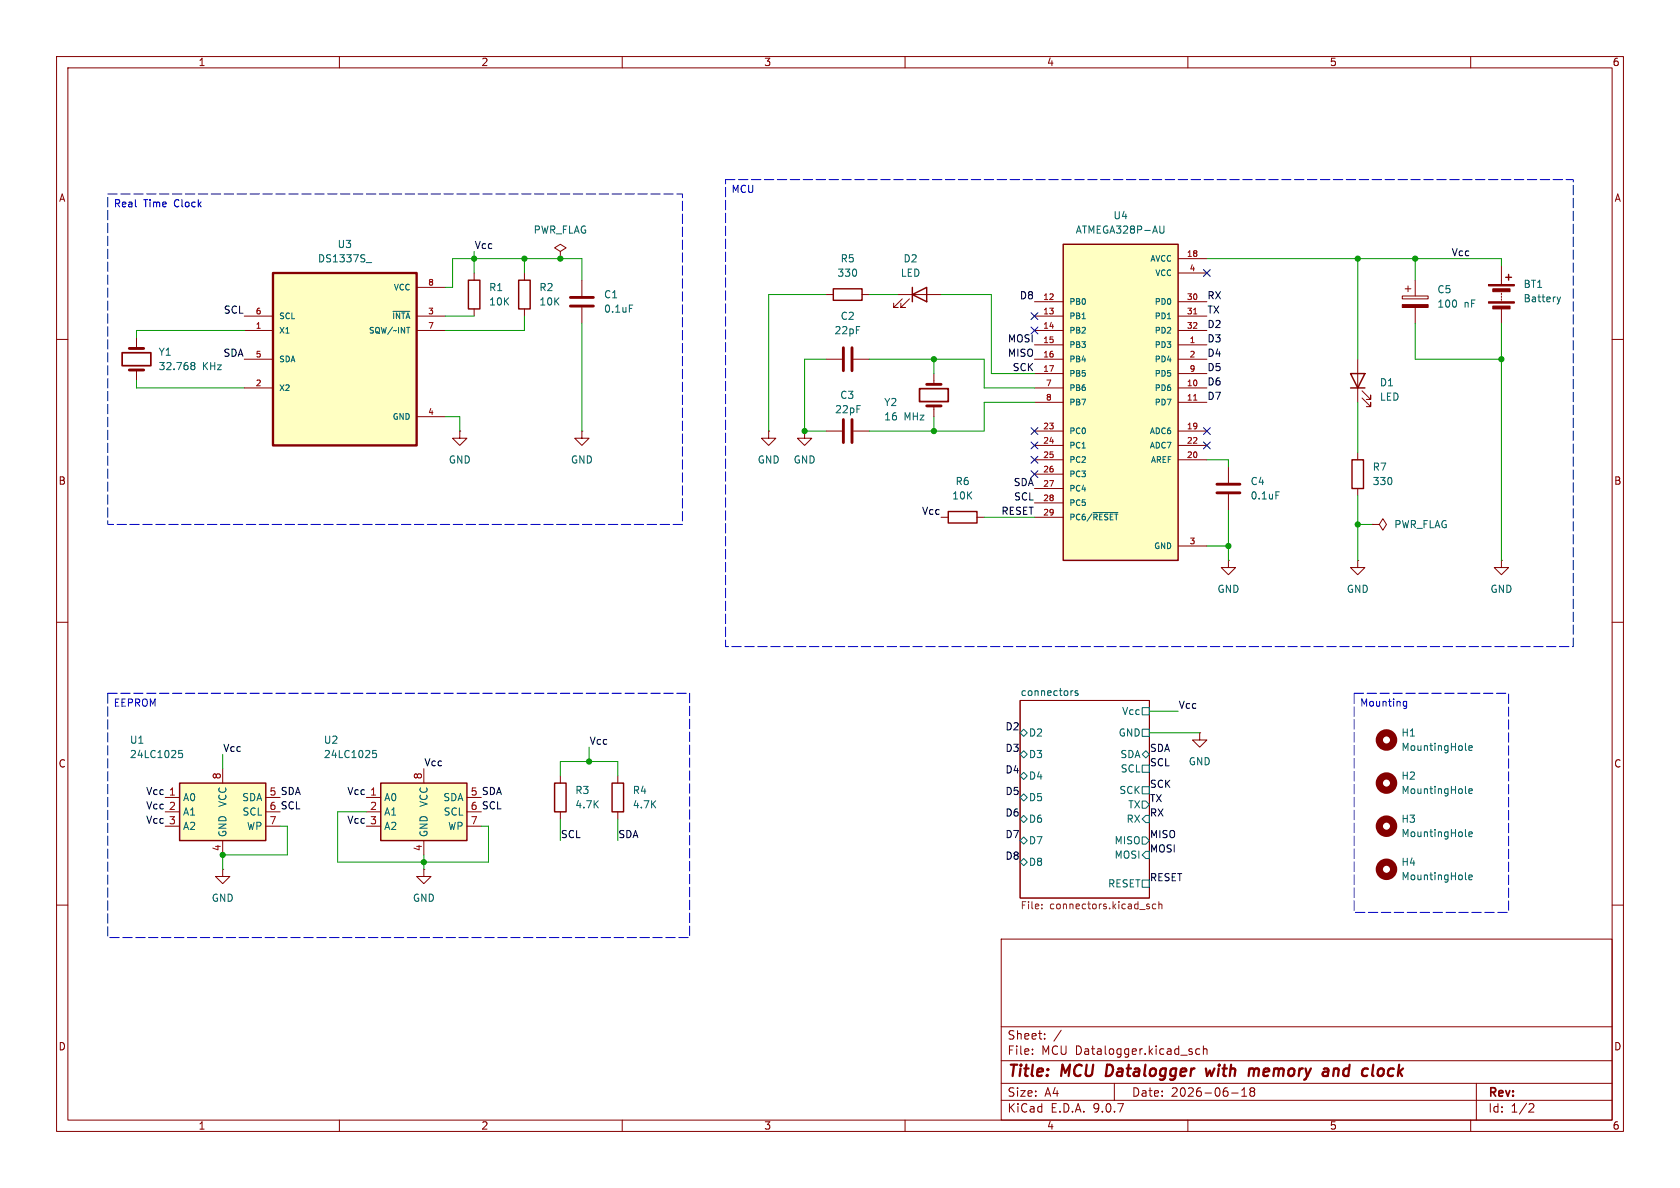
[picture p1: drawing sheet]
<svg xmlns="http://www.w3.org/2000/svg" width="297mm" height="210mm" viewBox="0 0 297 210" stroke-linecap="round" stroke-linejoin="round" font-family="sans-serif">
<g fill="none" stroke="#840000" stroke-width=".18">
<path d="M10 10h277v190h-277zM12 12h273v186h-273zM60 10v2M110 10v2M160 10v2M210 10v2M260 10v2M102.9 49.5v2.8M102.9 54.4v2.8M10 60h2M285 60h2M10 110h2"/>
<path d="M285 110h2M180.3 123.8h22.9v35h-22.9zM10 160h2M177 166h108v32h-108zM285 160h2M60 198v2M110 198v2M160 198v2M177 194.5h108M177 191.5h108M177 187.5h108M177 181.5h108"/>
<path d="M182.5 186.3v.1M182.5 185.5v.1M184.7 183.6v.1M184.7 182.8v.1M187.6 182.1l-1.3 2M197 191.5v3M210 198v2M212.1 185.5l-.4-.1-.3 .3v.4l.1 .2h.6M212.7 185.5l.3-.1 .3 .1 .1 .9M212.7 184.9v1.5M217.7 193.2h1.2M219.5 193.8h.9"/>
<path d="M219.5 192.7l.5-.4v1.5M221.2 192.9l-.2 .3v.5l.2 .1 .5-.1 .1-.2-.1-.4-.2-.2M221.2 192.9l-.2-.2 .2-.4 .5 .1 .1 .2-.3 .3M221.2 192.9h.3M260 198v2M261 191.5v6.5M270.5 195.1l.5 .1 .2 .3-1 1.1h1"/>
</g>
<path d="M195.7 188.2l-.2 2h.5M213.2 188.9l.2 1.3 .5-.9 .3 .9 .5-1.3M221.5 188.9l.2 .3M221.7 189.2l-.1 1M222.5 189a.5 .5 0 0 0-.8 .2M235.8 188.9l-.1 1.3M236.4 188.9l-.6 .2M244.3 188.9a.62 .62 0 0 0-.7 .4v.7l.3 .2h.3" fill="none" stroke="#840000" stroke-width=".4"/>
<g fill="none" stroke="#006464" stroke-width=".18">
<path d="M111.3 53.9h.6M180.3 137.2l.7-.7 .6 .7-.6 .6zM180.3 129.5l.7-.6 .6 .6-.6 .7zM180.3 133.4l.7-.7 .6 .7-.6 .6zM189.7 122.1l-.2 .1M190.5 122.2l-.3-.1-.1 .2v.2l.4 .1v.3h-.4M201.9 133.4l.7-.7 .6 .7-.6 .6zM201.9 125.1h1.3v1.3h-1.3zM201.9 128.9h1.3v1.3h-1.3zM201.9 135.3h1.3v1.2h-1.3zM201.9 139.1h1.3v1.2h-1.3zM259.1 132.5l.2 .2"/>
<path d="M259.7 132.2l.6-.1-.1-.2-.3-.1-.2 .2v.6h.5M259.7 139.9l.6-.2-.1-.2-.3-.1-.2 .2v.6h.5M180.3 141l.7-.7 .6 .7-.6 .6zM180.3 144.8l.7-.7 .6 .7-.6 .6zM180.3 148.6l.7-.6 .6 .6-.6 .6zM180.3 152.4l.7-.6 .6 .6-.6 .6zM201.9 141.6h.7l.6 .6-.6 .7h-.7zM201.9 148h.7l.6 .6-.6 .6h-.7zM201.9 155.6h1.3v1.2h-1.3zM202.6 144.1h.6v1.3h-.6l-.7-.6zM202.6 150.5h.6v1.3h-.6l-.7-.7zM259.1 147.7l.2 .2"/>
<path d="M259.1 155.3l.2 .2M259.1 140.1l.2 .2M259.7 147.5l.6-.1-.1-.3h-.3l-.2 .1v.6h.5M259.7 155.1l.6-.1-.1-.3h-.3l-.2 .2v.6h.5"/>
</g>
<path d="M184.2 159.9v.1M203.1 159.8l.1 .1M204.3 159.9l-.3-.1-.3 .3 .1 .5h.5M204.9 159.9l.2-.1 .3 .1v.8M204.9 159.4v1.3M184.2 160.5v.2M203.1 160.2l.1 .2-.1 .3" fill="none" stroke="#725600" stroke-width=".18"/>
<path d="M100.8 54.1h4.1M100.8 52.6h4.1" fill="none" stroke="#840000" stroke-width=".51"/>
<g fill="none" stroke="#840000" stroke-width="1.3">
<circle cx="245.1" cy="138.4" r="1.27"/>
<circle cx="245.1" cy="130.8" r="1.27"/>
<circle cx="245.1" cy="153.7" r="1.27"/>
<circle cx="245.1" cy="146" r="1.27"/>
</g>
<path d="M67.3 138.4h15.2v10.2h-15.2z" fill="#ffffc2"/>
<path d="M167.6 90.4h5.1v2.1h-5.1zM67.3 138.4h15.2v10.2h-15.2z" fill="none" stroke="#840000" stroke-width=".25"/>
<g fill="none" stroke="#840000" stroke-width=".18">
<path d="M24.1 59.7v1.9M24.1 65.4v1.9M165.1 66v1.9M165.1 71.8v1.9M166.4 91.4h1.2M172.7 91.4h1.3M217.2 82.6v2.7M217.2 87.4v2.8M74.9 135.9v2.5M64.8 141h2.5M64.8 143.5h2.5M64.8 146.1h2.5"/>
<path d="M74.9 148.6v2.5M82.5 141h2.6M82.5 143.5h2.6M82.5 146.1h2.6"/>
</g>
<path d="M33.9 64.6h.1M33.9 64.1h.3l.2 .1 .1 .2-.3 .2M34 64.6h.2M34 64.6l-.1 .1M34.2 64.6l.3 .3-.1 .3-.2 .1h-.3M225.6 86.9h.6M66.5 132.7h-.6l-.1 .6 .2-.2 .5 .1 .1 .2-.1 .4-.2 .1-.5-.1" fill="none" stroke="#006464" stroke-width=".18"/>
<path d="M22.9 61.6h2.5M22.9 65.4h2.5M163.8 71.8h2.6M163.8 67.9h2.6M215.1 87.1h4.1M215.1 85.6h4.1" fill="none" stroke="#840000" stroke-width=".51"/>
<path d="M21.6 62.4h5.1v2.2h-5.1zM162.6 68.7h5v2.3h-5z" fill="none" stroke="#840000" stroke-width=".3"/>
<path d="M48.3 48.3h25.4v30.4h-25.4z" fill="#ffffc2"/>
<path d="M48.3 48.3h25.4v30.4h-25.4z" fill="none" stroke="#840000" stroke-width=".41"/>
<g fill="none" stroke="#840000" stroke-width=".18">
<path d="M43.2 55.9h5.1M43.2 58.4h5.1M73.7 55.9h5M73.7 58.4h5M73.7 50.8h5M83.8 48.3v1.2M83.8 54.6v1.3M92.7 48.3v1.2M92.7 54.6v1.3M99.1 44.5l1-.7-1-.6-1.1 .6 1.1 .7v1.2M99.1 45.7h.1M43.2 63.5h5.1"/>
<path d="M43.2 68.6h5.1M73.7 73.7h5M81.3 76.2v1.3h1.2l-1.2 1.2-1.3-1.2h1.3M81.3 76.2h.1M102.9 76.2v1.3h1.2l-1.2 1.2-1.3-1.2h1.3M102.9 76.2h.1M217.2 99.1v1.2h1.2l-1.2 1.3-1.3-1.3h1.3M217.2 99.1h.1M240 99.1v1.2h1.3l-1.3 1.3-1.2-1.3h1.2M240 99.1h.1M240 80v1.3M240 86.4v1.2"/>
<path d="M242.6 92.7h1.2l.7-1 .6 1-.6 1-.7-1M242.6 92.7h.1M109.2 137.2v1.2M212.1 129.5v1.3h1.3l-1.3 1.3-1.3-1.3h1.3M212.1 129.5h.1M39.4 153.7v1.2h1.2l-1.2 1.3-1.3-1.3h1.3M39.4 153.7h.1M74.9 153.7v1.2h1.3l-1.3 1.3-1.2-1.3h1.2M74.9 153.7h.1M109.2 143.5v1.3"/>
</g>
<path d="M64.7 46.4h1M69.5 55h2.9M71.9 57.9h.5" fill="none" stroke="#006464" stroke-width=".18"/>
<path d="M82.8 49.5h2v5.1h-2zM91.7 49.5h2v5.1h-2zM239 81.3h2v5.1h-2zM108.2 138.4h2v5.1h-2z" fill="none" stroke="#840000" stroke-width=".25"/>
<path d="M31.7 138.4h15.3v10.2h-15.3z" fill="#ffffc2"/>
<path d="M266.2 49h1M266.7 48.5v1M31.7 138.4h15.3v10.2h-15.3zM98 138.4h2.1v5.1h-2.1z" fill="none" stroke="#840000" stroke-width=".25"/>
<g fill="none" stroke="#840000" stroke-width=".18">
<path d="M265.4 47v3.3M265.4 51.8v.3M265.4 52.3v.3M265.4 52.8v.3M265.4 54.6v2.6M39.4 135.9v2.5M99.1 137.2v1.2M29.2 141h2.5M29.2 143.5h2.5M29.2 146.1h2.5M39.4 148.6v2.5M47 141h2.5"/>
<path d="M47 143.5h2.5M47 146.1h2.5M99.1 143.5v1.3"/>
</g>
<path d="M275.3 52.5l.3 .8M275.6 53.3l-.2 .4M275.9 52.5l-.3 .8M32.2 132.7h-.6v.6l.1-.2 .5 .1 .1 .2-.1 .4-.2 .1-.4-.1" fill="none" stroke="#006464" stroke-width=".18"/>
<g fill="#840000" stroke="#840000" stroke-width=".18">
<path d="M263.1 50.3h4.6v.2h-4.6z"/>
<path d="M263.1 53.3h4.6v.3h-4.6z"/>
<path d="M263.9 51.1h3.1v.5h-3.1z"/>
<path d="M263.9 54.1h3.1v.5h-3.1z"/>
</g>
<path d="M188 43.2h20.3v55.9h-20.3z" fill="#ffffc2"/>
<path d="M147.3 51.1h5.1v2h-5.1zM161.3 52.1l2.5-1.3v2.5zM161.3 50.8v2.5M188 43.2h20.3v55.9h-20.3zM238.8 66h2.5l-1.3 2.6zM238.8 68.6h2.5" fill="none" stroke="#840000" stroke-width=".25"/>
<g fill="none" stroke="#840000" stroke-width=".18">
<path d="M146 52.1h1.3M152.4 52.1h1.3M158.7 52.1h7.7M159.5 52.8l-1.5 1.6h.7h-.7v-.8M160.8 52.8l-1.5 1.6h.7h-.7v-.8M182.9 53.3h5.1M182.9 55.9h5.1M182.9 58.4h5.1M208.3 53.3h5.1M208.3 55.9h5.1M208.3 58.4h5.1M208.3 45.7h5.1"/>
<path d="M208.3 48.3h5.1M247.9 52.3h4.6v.5h-4.6zM248.4 51.1h1M248.9 50.5v1.1M250.2 49.5v2.8M250.2 54.4v2.8M135.9 76.2v1.3h1.3l-1.3 1.2-1.3-1.2h1.3M135.9 76.2h.1M142.2 76.2v1.3h1.3l-1.3 1.2-1.2-1.2h1.2M142.2 76.2h.1M146 63.5h2.8M146 76.2h2.8"/>
<path d="M150.9 63.5h2.8M150.9 76.2h2.8M182.9 61h5.1M182.9 63.5h5.1M182.9 66h5.1M182.9 68.6h5.1M182.9 71.1h5.1M182.9 76.2h5.1M182.9 78.7h5.1M208.3 61h5.1M208.3 63.5h5.1M208.3 66h5.1"/>
<path d="M208.3 68.6h5.1M208.3 71.1h5.1M208.3 76.2h5.1M208.3 78.7h5.1M240 63.5v7.6M240.8 70.4l1.5 1.5v-.8v.8h-.7M240.8 69.1l1.5 1.5v-.7v.7h-.7M182.9 81.3h5.1M182.9 83.8h5.1M182.9 86.4h5.1M182.9 88.9h5.1M182.9 91.4h5.1"/>
<path d="M208.3 81.3h5.1M208.3 96.5h5.1M265.4 99.1v1.2h1.3l-1.3 1.3-1.2-1.3h1.2M265.4 99.1h.1"/>
</g>
<path d="M205.8 39.9l-.1 1.2-.2 .1h-.3M191.3 56.3h.6M193.2 90.6h4.4" fill="none" stroke="#006464" stroke-width=".18"/>
<path d="M211 55.5h.6M211 70.7h.6" fill="none" stroke="#a90000" stroke-width=".18"/>
<path d="M247.9 53.8h4.6v.6h-4.6z" fill="#840000" stroke="#840000" stroke-width=".18"/>
<path d="M149.1 61.5v4M149.1 74.2v4M150.6 61.5v4M150.6 74.2v4" fill="none" stroke="#840000" stroke-width=".51"/>
<g fill="none" stroke="#009600" stroke-width=".18">
<path d="M43.2 58.4h-19.1v1.3M78.7 55.9h5.1M83.8 44.5v3.8M92.7 45.7v2.6M92.7 55.9v2.5h-14M102.9 49.5v-3.8h-22.9v5.1h-1.3M102.9 57.2v19M146 52.1h-10.1v24.1M153.7 52.1h5M166.4 52.1h8.9v13.9h7.6M213.4 45.7h52v1.3M240 45.7v17.8"/>
<path d="M250.2 57.2v6.3h15.2M250.2 45.7v3.8M265.4 57.2v41.9M24.1 67.3v1.3h19.1M78.7 73.7h2.6v2.5M146 63.5h-3.8v12.7h3.8M153.7 63.5h20.3v5.1h8.9M165.1 63.5v2.5M165.1 73.7v2.5M182.9 71.1h-8.9v5.1h-20.3M240 71.1v8.9M174 91.4h8.9"/>
<path d="M213.4 96.5h3.8M213.4 81.3h3.8v1.3M217.2 90.2v8.9M240 92.7h2.6M240 87.6v11.5M39.4 133.4v2.5M99.1 137.2v-2.6h10.1v2.6M104.1 132.1v2.5M203.2 125.7h5.1M203.2 129.5h8.9M49.5 146.1h1.3v5h-11.4v2.6M64.8 143.5h-5.1v8.9h26.7v-6.3h-1.3"/>
<path d="M74.9 151.1v2.6M99.1 144.8v3.8M109.2 144.8v3.8"/>
</g>
<g fill="none" stroke="#000084" stroke-width=".18">
<path d="M182.3 57.8l1.2 1.2M182.3 55.3l1.2 1.2M183.5 57.8l-1.2 1.2M183.5 55.3l-1.2 1.2M212.8 47.7l1.2 1.2M214 47.7l-1.2 1.2M182.3 78.1l1.2 1.2M182.3 75.6l1.2 1.2M183.5 78.1l-1.2 1.2M183.5 75.6l-1.2 1.2M212.8 75.6l1.2 1.2M212.8 78.1l1.2 1.2"/>
<path d="M214 75.6l-1.2 1.2M214 78.1l-1.2 1.2M182.3 83.2l1.2 1.2M182.3 80.7l1.2 1.2M183.5 83.2l-1.2 1.2M183.5 80.7l-1.2 1.2"/>
</g>
<path d="M19 34.3h101.6v58.4h-101.6zM128.3 31.8h149.8v82.5h-149.8zM19 122.6h102.9v43.1h-102.9zM239.4 122.6h27.3v38.7h-27.3z" fill="none" stroke="#0000c2" stroke-width=".18" stroke-dasharray="1.7 .6"/>
<path d="M248.1 124.7l.2 .1h.4M248.7 124v1l-.3 .3-.3-.1M248.7 124h-.4l-.2 .1" fill="none" stroke="#0000c2" stroke-width=".18"/>
<g fill="#009600" stroke="#009600" stroke-width=".18">
<circle cx="217.2" cy="96.5" r=".46"/>
<circle cx="240" cy="92.7" r=".46"/>
<circle cx="92.7" cy="45.7" r=".46"/>
<circle cx="99.1" cy="45.7" r=".46"/>
<circle cx="83.8" cy="45.7" r=".46"/>
<circle cx="39.4" cy="151.1" r=".46"/>
<circle cx="142.2" cy="76.2" r=".46"/>
<circle cx="165.1" cy="63.5" r=".46"/>
<circle cx="165.1" cy="76.2" r=".46"/>
<circle cx="250.2" cy="45.7" r=".46"/>
<circle cx="240" cy="45.7" r=".46"/>
<circle cx="265.4" cy="63.5" r=".46"/>
<circle cx="74.9" cy="152.4" r=".46"/>
<circle cx="104.1" cy="134.6" r=".46"/>
</g>
<g font-size="2.8" fill="#840000">
<text x="178" y="190.9">Title:</text>
<text x="187.7" y="190.9">MCU</text>
<text x="196.4" y="190.9">Datalogger</text>
<text x="214.9" y="190.9">with</text>
<text x="223.2" y="190.9">memory</text>
<text x="237.1" y="190.9">and</text>
<text x="244.9" y="190.9">clock</text>
</g>
<g font-size="2.1" fill="#840000">
<text x="178" y="184">Sheet:</text>
<text x="178" y="186.7">File:</text>
<text x="184.1" y="186.7">MCU Datalogger.kicad_sch</text>
<text x="178" y="196.9">KiCad</text>
<text x="178" y="194.1">Size:</text>
<text x="184.7" y="194.1">A4</text>
<text x="185.7" y="196.9">E.D.A.</text>
<text x="193.3" y="196.9">9.0.7</text>
<text x="200" y="194.1">Date:</text>
<text x="207" y="194.1">2026-06-18</text>
<text x="263" y="194.3">Rev:</text>
<text x="263" y="196.9">Id:</text>
<text x="267.1" y="196.9">1/2</text>
</g>
<g font-size="1.8" fill="#840000">
<text x="35" y="11.9">1</text>
<text x="85" y="11.9">2</text>
<text x="135" y="11.9">3</text>
<text x="185" y="11.9">4</text>
<text x="235" y="11.9">5</text>
<text x="285" y="11.9">6</text>
<text x="10.3" y="35.9">A</text>
<text x="285.3" y="35.9">A</text>
<text x="10.3" y="85.9">B</text>
<text x="285.3" y="85.9">B</text>
<text x="10.3" y="135.9">C</text>
<text x="285.3" y="135.9">C</text>
<text x="10.3" y="185.9">D</text>
<text x="285.3" y="185.9">D</text>
<text x="35" y="199.9">1</text>
<text x="85" y="199.9">2</text>
<text x="135" y="199.9">3</text>
<text x="185" y="199.9">4</text>
<text x="235" y="199.9">5</text>
<text x="285" y="199.9">6</text>
</g>
<g font-size="1.8" fill="#0000c2">
<text x="129.2" y="34.4">MCU</text>
<text x="20" y="37.1">Real</text>
<text x="25.5" y="37.1">Time</text>
<text x="31.1" y="37.1">Clock</text>
<text x="20" y="125.3">EEPROM</text>
<text x="240.3" y="125.3">Mounting</text>
</g>
<g font-size="1.8" fill="#006464">
<text x="94.2" y="41.5">PWR_FLAG</text>
<text x="190.1" y="41.5">ATMEGA328P-AU</text>
<text x="196.7" y="39">U4</text>
<text x="56.1" y="46.6">DS1337S_</text>
<text x="59.6" y="44">U3</text>
<text x="148.5" y="46.6">R5</text>
<text x="159.6" y="46.6">D2</text>
<text x="86.4" y="51.7">R1</text>
<text x="95.3" y="51.7">R2</text>
<text x="106.7" y="52.9">C1</text>
<text x="147.9" y="49.1">330</text>
<text x="159.1" y="49.1">LED</text>
<text x="254" y="52">C5</text>
<text x="269.2" y="51.1">BT1</text>
<text x="269.2" y="53.6">Battery</text>
<text x="86.4" y="54.2">10K</text>
<text x="95.3" y="54.2">10K</text>
<text x="106.7" y="55.5">0.1uF</text>
<text x="147.4" y="59.3">22pF</text>
<text x="148.5" y="56.7">C2</text>
<text x="254" y="54.6">100</text>
<text x="258.8" y="54.6">nF</text>
<text x="27.9" y="63.1">Y1</text>
<text x="27.9" y="65.6">32.768</text>
<text x="35.8" y="65.6">KHz</text>
<text x="148.4" y="70.7">C3</text>
<text x="156.2" y="72">Y2</text>
<text x="243.8" y="68.5">D1</text>
<text x="243.8" y="71">LED</text>
<text x="147.5" y="73.3">22pF</text>
<text x="156.2" y="74.5">16</text>
<text x="159.8" y="74.5">MHz</text>
<text x="79.2" y="82.1">GND</text>
<text x="100.8" y="82.1">GND</text>
<text x="133.9" y="82.1">GND</text>
<text x="140.2" y="82.1">GND</text>
<text x="242.6" y="83.4">R7</text>
<text x="168.2" y="88.5">10K</text>
<text x="168.8" y="86">R6</text>
<text x="221" y="86">C4</text>
<text x="221" y="88.5">0.1uF</text>
<text x="242.6" y="86">330</text>
<text x="246.4" y="93.6">PWR_FLAG</text>
<text x="215.1" y="105">GND</text>
<text x="238" y="105">GND</text>
<text x="263.4" y="105">GND</text>
<text x="180.3" y="123.1">connectors</text>
<text x="22.9" y="131.7">U1</text>
<text x="57.2" y="131.7">U2</text>
<text x="181.8" y="130.4">D2</text>
<text x="197.7" y="130.4">GND</text>
<text x="198.3" y="126.6">Vcc</text>
<text x="247.7" y="130.4">H1</text>
<text x="22.9" y="134.2">24LC1025</text>
<text x="57.2" y="134.2">24LC1025</text>
<text x="181.8" y="134.2">D3</text>
<text x="198" y="134.2">SDA</text>
<text x="198" y="136.8">SCL</text>
<text x="210.1" y="135.5">GND</text>
<text x="247.7" y="132.9">MountingHole</text>
<text x="32.3" y="141.8">A0</text>
<text x="40.2" y="142.8" transform="rotate(-90 40.2 142.8)">VCC</text>
<text x="42.7" y="141.8">SDA</text>
<text x="67.8" y="141.8">A0</text>
<text x="75.8" y="142.8" transform="rotate(-90 75.8 142.8)">VCC</text>
<text x="78.3" y="141.8">SDA</text>
<text x="101.6" y="140.6">R3</text>
<text x="101.6" y="143.1">4.7K</text>
<text x="111.8" y="140.6">R4</text>
<text x="111.8" y="143.1">4.7K</text>
<text x="181.8" y="138">D4</text>
<text x="181.8" y="141.8">D5</text>
<text x="197.8" y="140.6">SCK</text>
<text x="199.4" y="143.1">TX</text>
<text x="247.7" y="138">H2</text>
<text x="247.7" y="140.6">MountingHole</text>
<text x="32.3" y="144.4">A1</text>
<text x="32.3" y="146.9">A2</text>
<text x="40.2" y="148.1" transform="rotate(-90 40.2 148.1)">GND</text>
<text x="42.8" y="144.4">SCL</text>
<text x="43.6" y="146.9">WP</text>
<text x="67.8" y="144.4">A1</text>
<text x="67.8" y="146.9">A2</text>
<text x="75.8" y="148.1" transform="rotate(-90 75.8 148.1)">GND</text>
<text x="78.3" y="144.4">SCL</text>
<text x="79.1" y="146.9">WP</text>
<text x="181.8" y="145.6">D6</text>
<text x="181.8" y="149.5">D7</text>
<text x="196.9" y="149.5">MISO</text>
<text x="199.1" y="145.6">RX</text>
<text x="247.7" y="145.6">H3</text>
<text x="247.7" y="148.2">MountingHole</text>
<text x="181.8" y="153.3">D8</text>
<text x="196.9" y="152">MOSI</text>
<text x="247.7" y="153.3">H4</text>
<text x="247.7" y="155.8">MountingHole</text>
<text x="37.3" y="159.6">GND</text>
<text x="72.9" y="159.6">GND</text>
<text x="195.8" y="157.1">RESET</text>
</g>
<g font-size="1.8" fill="#0f0f0f">
<text x="83.8" y="44.1">Vcc</text>
<text x="256.5" y="45.4">Vcc</text>
<text x="180.2" y="53">D8</text>
<text x="213.4" y="53">RX</text>
<text x="39.5" y="55.5">SCL</text>
<text x="213.4" y="58.1">D2</text>
<text x="213.4" y="55.5">TX</text>
<text x="39.4" y="63.2">SDA</text>
<text x="178.1" y="63.2">MISO</text>
<text x="178.1" y="60.6">MOSI</text>
<text x="178.9" y="65.7">SCK</text>
<text x="213.4" y="65.7">D5</text>
<text x="213.4" y="60.6">D3</text>
<text x="213.4" y="63.2">D4</text>
<text x="213.4" y="68.2">D6</text>
<text x="213.4" y="70.8">D7</text>
<text x="179.1" y="86">SDA</text>
<text x="179.2" y="88.6">SCL</text>
<text x="162.9" y="91.1">Vcc</text>
<text x="176.9" y="91.1">RESET</text>
<text x="208.3" y="125.4">Vcc</text>
<text x="104.1" y="131.7">Vcc</text>
<text x="177.7" y="129.2">D2</text>
<text x="39.4" y="133">Vcc</text>
<text x="74.9" y="135.5">Vcc</text>
<text x="177.7" y="133">D3</text>
<text x="177.7" y="136.8">D4</text>
<text x="203.2" y="133">SDA</text>
<text x="203.2" y="135.5">SCL</text>
<text x="25.7" y="143.2">Vcc 2</text>
<text x="25.7" y="140.6">Vcc 1</text>
<text x="47.6" y="140.7">5 SDA</text>
<text x="47.6" y="143.3">6 SCL</text>
<text x="61.3" y="140.6">Vcc 1</text>
<text x="83.1" y="140.7">5 SDA</text>
<text x="83.1" y="143.3">6 SCL</text>
<text x="177.7" y="140.6">D5</text>
<text x="203.2" y="139.4">SCK</text>
<text x="203.2" y="141.9">TX</text>
<text x="25.7" y="145.7">Vcc 3</text>
<text x="61.3" y="145.7">Vcc 3</text>
<text x="99.1" y="148.2">SCL</text>
<text x="109.2" y="148.2">SDA</text>
<text x="177.7" y="148.2">D7</text>
<text x="177.7" y="144.4">D6</text>
<text x="203.2" y="144.4">RX</text>
<text x="203.2" y="148.2">MISO</text>
<text x="177.7" y="152.1">D8</text>
<text x="203.2" y="155.9">RESET</text>
<text x="203.2" y="150.8">MOSI</text>
</g>
<g font-size="1.8" fill="#a90000">
<text x="39.1" y="137.9" transform="rotate(-90 39.1 137.9)">8</text>
<text x="74.7" y="137.9" transform="rotate(-90 74.7 137.9)">8</text>
<text x="65.3" y="143.3">2</text>
<text x="47.6" y="145.8">7</text>
<text x="83.1" y="145.8">7</text>
<text x="39.1" y="150.6" transform="rotate(-90 39.1 150.6)">4</text>
<text x="74.7" y="150.6" transform="rotate(-90 74.7 150.6)">4</text>
</g>
<g font-size="1.8" fill="#725600">
<text x="180.3" y="161.1">File:</text>
<text x="185.6" y="161.1">connectors.kicad_sch</text>
</g>
<g font-size="1.4" fill="#006464">
<text x="203.2" y="46.5">AVCC</text>
<text x="69.5" y="51.5">VCC</text>
<text x="204.1" y="49">VCC</text>
<text x="49.3" y="56.6">SCL</text>
<text x="49.3" y="59.2">X1</text>
<text x="65.1" y="59.2">SQW/~INT</text>
<text x="69.2" y="56.6">~{INTA}</text>
<text x="189" y="54.1">PB0</text>
<text x="189" y="56.6">PB1</text>
<text x="189" y="59.2">PB2</text>
<text x="204" y="54.1">PD0</text>
<text x="204" y="56.6">PD1</text>
<text x="204" y="59.2">PD2</text>
<text x="49.3" y="64.2">SDA</text>
<text x="189" y="61.7">PB3</text>
<text x="189" y="64.2">PB4</text>
<text x="204" y="61.7">PD3</text>
<text x="204" y="64.2">PD4</text>
<text x="49.3" y="69.3">X2</text>
<text x="189" y="66.8">PB5</text>
<text x="189" y="69.3">PB6</text>
<text x="189" y="71.9">PB7</text>
<text x="204" y="66.8">PD5</text>
<text x="204" y="69.3">PD6</text>
<text x="204" y="71.9">PD7</text>
<text x="69.3" y="74.4">GND</text>
<text x="189" y="76.9">PC0</text>
<text x="203.1" y="76.9">ADC6</text>
<text x="189" y="79.5">PC1</text>
<text x="189" y="82">PC2</text>
<text x="203.1" y="79.5">ADC7</text>
<text x="203.3" y="82">AREF</text>
<text x="189" y="84.6">PC3</text>
<text x="189" y="87.1">PC4</text>
<text x="189" y="89.6">PC5</text>
<text x="189" y="92.2">PC6/~{RESET}</text>
<text x="203.9" y="97.3">GND</text>
</g>
<g font-size="1.4" fill="#a90000">
<text x="209.7" y="45.5">18</text>
<text x="75.6" y="50.5">8</text>
<text x="184.3" y="53.1">12</text>
<text x="209.7" y="53.1">30</text>
<text x="210.2" y="48">4</text>
<text x="45.1" y="55.6">6</text>
<text x="45.1" y="58.2">1</text>
<text x="75.6" y="55.6">3</text>
<text x="75.6" y="58.2">7</text>
<text x="184.3" y="55.6">13</text>
<text x="184.3" y="58.2">14</text>
<text x="209.7" y="55.6">31</text>
<text x="209.7" y="58.2">32</text>
<text x="45.1" y="63.2">5</text>
<text x="184.3" y="60.7">15</text>
<text x="184.3" y="63.2">16</text>
<text x="184.3" y="65.8">17</text>
<text x="210.2" y="60.7">1</text>
<text x="210.2" y="63.2">2</text>
<text x="210.2" y="65.8">9</text>
<text x="45.1" y="68.3">2</text>
<text x="184.8" y="68.3">7</text>
<text x="184.8" y="70.9">8</text>
<text x="209.7" y="68.3">10</text>
<text x="209.7" y="70.9">11</text>
<text x="75.6" y="73.4">4</text>
<text x="184.3" y="75.9">23</text>
<text x="209.7" y="75.9">19</text>
<text x="184.3" y="78.5">24</text>
<text x="184.3" y="81">25</text>
<text x="184.3" y="83.6">26</text>
<text x="209.7" y="78.5">22</text>
<text x="209.7" y="81">20</text>
<text x="184.3" y="86.1">27</text>
<text x="184.3" y="88.6">28</text>
<text x="184.3" y="91.2">29</text>
<text x="210.2" y="96.3">3</text>
</g>
</svg>
